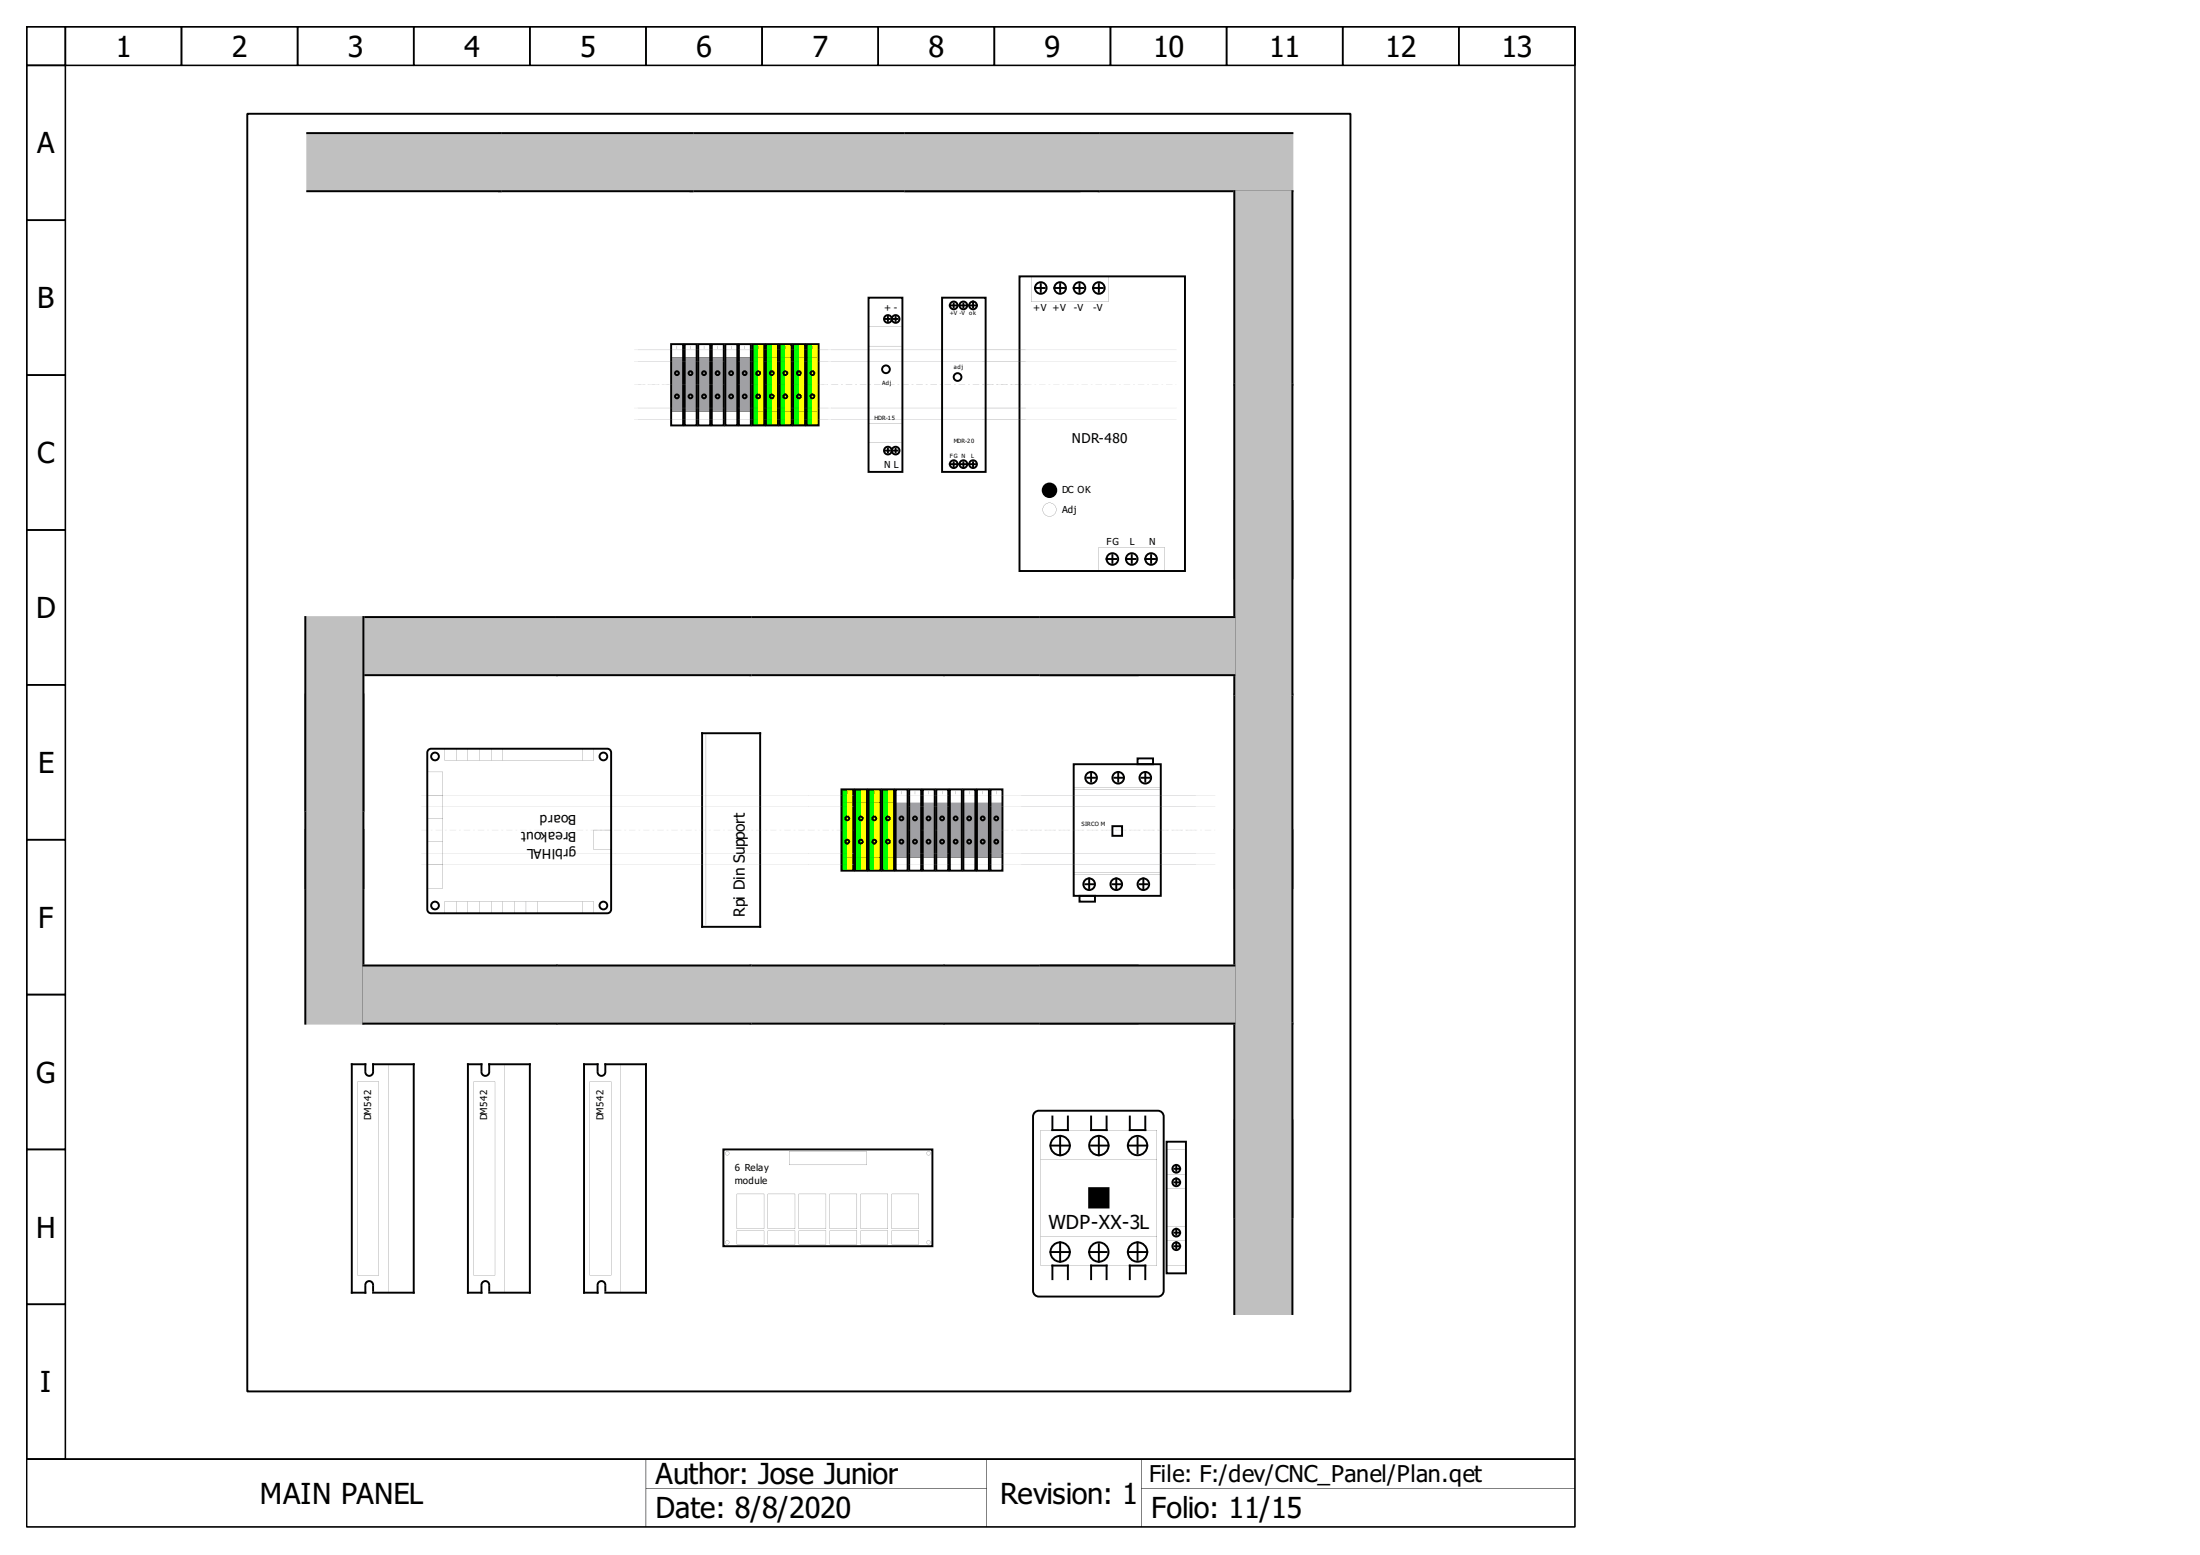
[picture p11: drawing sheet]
<svg xmlns="http://www.w3.org/2000/svg" width="297mm" height="210mm" viewBox="0 0 297 210" stroke-linecap="round" stroke-linejoin="round" font-family="sans-serif">
<g fill="#000">
<path d="M3.6 3.5l209.2 .1v193.4l-.2 .1h-209zM3.6 3.6h.1v193.4h-.1v-.1h209v.1h-.1v-193.4h.1v.1h-209z"/>
<path d="M3.6 3.5l5.3 .1v5.2l-.1 .1h-5.2zM3.6 3.6h.1v5.2h-.1v-.1h5.2v.1h-.1v-5.2h.1v.1h-5.2z"/>
<path d="M3.6 8.7h5.2l.1 .1v20.9l-.1 .1h-5.2l-.1-.1zM3.6 8.8h.1v20.9h-.1v-.1h5.2v.1h-.1v-20.9h.1v.1h-5.2z"/>
<path d="M8.7 3.6l15.8-.1 .1 .1v5.2l-.1 .1h-15.7l-.1-.1zM8.8 3.6h.1v5.2h-.1v-.1h15.7v.1h-.1v-5.2h.1v.1h-15.7z"/>
<path d="M24.4 3.6l15.8-.1 .1 .1v5.2l-.1 .1h-15.7l-.1-.1zM24.5 3.6h.1v5.2h-.1v-.1h15.7v.1h-.1v-5.2h.1v.1h-15.7z"/>
<path d="M40.1 3.6l15.8-.1 .1 .1v5.2l-.1 .1h-15.7l-.1-.1zM40.2 3.6h.1v5.2h-.1v-.1h15.7v.1h-.1v-5.2h.1v.1h-15.7z"/>
<path d="M55.8 3.6l15.7-.1 .1 .1v5.2l-.1 .1h-15.6l-.1-.1zM55.9 3.6h.1v5.2h-.1v-.1h15.6v.1h-.1v-5.2h.1v.1h-15.6z"/>
<path d="M71.4 3.6l15.8-.1 .1 .1v5.2l-.1 .1h-15.7l-.1-.1zM71.5 3.6h.1v5.2h-.1v-.1h15.7v.1h-.1v-5.2h.1v.1h-15.7z"/>
<path d="M87.1 3.6l15.8-.1 .1 .1v5.2l-.1 .1h-15.7l-.1-.1zM87.2 3.6h.1v5.2h-.1v-.1h15.7v.1h-.1v-5.2h.1v.1h-15.7z"/>
<path d="M102.8 3.6l15.8-.1 .1 .1v5.2l-.1 .1h-15.7l-.1-.1zM102.9 3.6h.1v5.2h-.1v-.1h15.7v.1h-.1v-5.2h.1v.1h-15.7z"/>
<path d="M118.5 3.6l15.8-.1 .1 .1v5.2l-.1 .1h-15.7l-.1-.1zM118.6 3.6h.1v5.2h-.1v-.1h15.7v.1h-.2v-5.2h.2v.1h-15.7z"/>
<path d="M134.1 3.6l15.8-.1 .1 .1v5.2l-.1 .1h-15.6l-.2-.1zM134.3 3.6h.1v5.2h-.1v-.1h15.6v.1h-.1v-5.2h.1v.1h-15.6z"/>
<path d="M149.8 3.6l15.8-.1 .1 .1v5.2l-.1 .1h-15.7l-.1-.1zM149.9 3.6h.1v5.2h-.1v-.1h15.7v.1h-.1v-5.2h.1v.1h-15.7z"/>
<path d="M165.5 3.6l15.8-.1 .1 .1v5.2l-.1 .1h-15.7l-.1-.1zM165.6 3.6h.1v5.2h-.1v-.1h15.7v.1h-.1v-5.2h.1v.1h-15.7z"/>
<path d="M181.2 3.6l15.8-.1 .1 .1v5.2l-.1 .1h-15.7l-.1-.1zM181.3 3.6h.1v5.2h-.1v-.1h15.7v.1h-.1v-5.2h.1v.1h-15.7z"/>
<path d="M196.9 3.6l15.7-.1 .2 .1v5.2l-.2 .1h-15.6l-.1-.1zM197 3.6h.1v5.2h-.1v-.1h15.6v.1h-.1v-5.2h.1v.1h-15.6z"/>
<path d="M3.6 29.6h5.2l.1 .1v20.9l-.1 .1h-5.2l-.1-.1zM3.6 29.7h.1v20.9h-.1v-.1h5.2v.1h-.1v-20.9h.1v.1h-5.2z"/>
<path d="M3.6 50.5h5.2l.1 .1v20.9l-.1 .1h-5.2l-.1-.1zM3.6 50.6h.1v20.9h-.1v-.1h5.2v.1h-.1v-20.9h.1v.1h-5.2z"/>
<path d="M3.6 71.4h5.2l.1 .1v20.9l-.1 .1h-5.2l-.1-.1zM3.6 71.5h.1v20.9h-.1v-.1h5.2v.1h-.1v-20.9h.1v.1h-5.2z"/>
<path d="M3.6 92.3h5.2l.1 .1v20.9l-.1 .2h-5.2l-.1-.2zM3.6 92.4h.1v20.9h-.1v-.1h5.2v.1h-.1v-20.9h.1v.1h-5.2z"/>
<path d="M3.6 113.2h5.2l.1 .1v21l-.1 .1h-5.2l-.1-.1zM3.6 113.3h.1v21h-.1v-.2h5.2v.2h-.1v-21h.1v.2h-5.2z"/>
<path d="M3.6 134.1h5.2l.1 .2v20.9l-.1 .1h-5.2l-.1-.1zM3.6 134.3h.1v20.9h-.1v-.1h5.2v.1h-.1v-20.9h.1v.1h-5.2z"/>
<path d="M3.6 155.1h5.2l.1 .1v20.9l-.1 .1h-5.2l-.1-.1zM3.6 155.2h.1v20.9h-.1v-.1h5.2v.1h-.1v-20.9h.1v.1h-5.2z"/>
<path d="M3.6 176h5.2l.1 .1v20.9l-.1 .1h-5.2l-.1-.1zM3.6 176.1h.1v20.9h-.1v-.1h5.2v.1h-.1v-20.9h.1v.1h-5.2z"/>
<path d="M3.6 196.9h209l.2 .1v9.1l-.2 .1h-209zM3.6 197h.1v9.1h-.1v-.1h209v.1h-.1v-9.1h.1v.1h-209z"/>
<path d="M3.6 197h83.6v9.1h-83.6zM3.6 197v9.1h83.6v-9.1z"/>
<path d="M3.6 197h83.6v9.1h-83.6zM3.6 197v9.1h83.6v-9.1z"/>
<path d="M87.2 197h46v3.9h-46zM87.2 197v3.9h46v-3.9z"/>
<path d="M87.2 197h46v3.9h-46zM87.2 197v3.9h46v-3.9z"/>
<path d="M133.2 197h20.9v9.1h-20.9zM133.2 197v9.1h20.9v-9.1z"/>
<path d="M133.2 197h20.9v9.1h-20.9zM133.2 197v9.1h20.9v-9.1z"/>
<path d="M154.1 197h58.6v3.9h-58.6zM154.1 197v3.9h58.5v-3.9z"/>
<path d="M154.1 197h58.6v3.9h-58.6zM154.1 197v3.9h58.5v-3.9z"/>
<path d="M87.2 200.9h46v5.2h-46zM87.2 200.9v5.2h46v-5.2z"/>
<path d="M87.2 200.9h46v5.2h-46zM87.2 200.9v5.2h46v-5.2z"/>
<path d="M154.1 200.9h58.6v5.2h-58.6zM154.1 200.9v5.2h58.5v-5.2z"/>
<path d="M154.1 200.9h58.6v5.2h-58.6zM154.1 200.9v5.2h58.5v-5.2z"/>
</g>
<g fill="#c0c0c0" stroke="#c0c0c0" stroke-width=".26">
<path d="M148.4 18h26.1v7.8h-26.1z" fill-rule="evenodd"/>
<path d="M166.7 25.8h7.8v26.1h-7.8z" fill-rule="evenodd"/>
</g>
<path d="M33.4 15.4h148.9v172.4h-148.9zM148.4 18h26.1M148.4 25.8h26.1v26.1M166.7 25.8v26.1" fill="none" stroke="#000" stroke-width=".26"/>
<g fill="#a0a0a4">
<path d="M112.3 48.8h26.2z"/>
<path d="M112.3 47.2h26.2z"/>
<path d="M112.3 55.1h26.2z"/>
<path d="M112.3 56.6l26.2 .1z"/>
<path d="M85.6 48.8h26.2z"/>
<path d="M85.6 47.2h26.2z"/>
<path d="M85.6 55.1h26.2z"/>
<path d="M85.6 56.6l26.2 .1z"/>
<path d="M112.3 51.9l.9 .1zM113.6 51.9l.2 .1zM114.2 51.9l.9 .1zM115.5 51.9l.2 .1zM116.1 51.9l.9 .1zM117.4 51.9l.2 .1zM118 51.9l.9 .1zM119.3 51.9l.2 .1zM119.9 51.9l.9 .1zM121.2 51.9l.2 .1zM121.8 51.9l.9 .1zM123.1 51.9l.2 .1zM123.7 51.9l.9 .1zM125 51.9l.2 .1zM125.6 51.9l.9 .1zM126.9 51.9l.2 .1zM127.5 51.9l.9 .1zM128.8 51.9l.2 .1zM129.4 51.9l.9 .1zM130.7 51.9l.2 .1zM131.3 51.9l.9 .1zM132.6 51.9l.2 .1zM133.2 51.9l.9 .1zM134.5 51.9l.3 .1zM135.2 51.9l.8 .1zM136.4 51.9l.3 .1zM137.1 51.9l.8 .1zM138.3 51.9l.1 .1z"/>
<path d="M112.3 51.9l.9 .1zM113.6 51.9l.2 .1zM114.2 51.9l.9 .1zM115.5 51.9l.2 .1zM116.1 51.9l.9 .1zM117.4 51.9l.2 .1zM118 51.9l.9 .1zM119.3 51.9l.2 .1zM119.9 51.9l.9 .1zM121.2 51.9l.2 .1zM121.8 51.9l.9 .1zM123.1 51.9l.2 .1zM123.7 51.9l.9 .1zM125 51.9l.2 .1zM125.6 51.9l.9 .1zM126.9 51.9l.2 .1zM127.5 51.9l.9 .1zM128.8 51.9l.2 .1zM129.4 51.9l.9 .1zM130.7 51.9l.2 .1zM131.3 51.9l.9 .1zM132.6 51.9l.2 .1zM133.2 51.9l.9 .1zM134.5 51.9l.3 .1zM135.2 51.9l.8 .1zM136.4 51.9l.3 .1zM137.1 51.9l.8 .1zM138.3 51.9l.1 .1z"/>
<path d="M85.6 51.9l.9 .1zM86.9 51.9l.2 .1zM87.5 51.9l.9 .1zM88.8 51.9l.2 .1zM89.4 51.9l.9 .1zM90.7 51.9l.3 .1zM91.4 51.9l.8 .1zM92.6 51.9l.3 .1zM93.3 51.9l.8 .1zM94.5 51.9l.3 .1zM95.2 51.9l.8 .1zM96.4 51.9l.3 .1zM97.1 51.9l.8 .1zM98.3 51.9l.3 .1zM99 51.9l.8 .1zM100.2 51.9l.3 .1zM100.9 51.9l.8 .1zM102.1 51.9l.3 .1zM102.8 51.9l.9 .1zM104.1 51.9l.2 .1zM104.7 51.9l.9 .1zM106 51.9l.2 .1zM106.6 51.9l.9 .1zM107.9 51.9l.2 .1zM108.5 51.9l.9 .1zM109.8 51.9l.2 .1zM110.4 51.9l.9 .1zM111.7 51.9l.1 .1z"/>
</g>
<path d="M107.1 46.5h1v10.9h-1z" fill-rule="evenodd" fill="#0f0"/>
<path d="M107.9 46.5h.7v10.9h-.7z" fill-rule="evenodd" fill="#ff0"/>
<g fill="none" stroke="#000" stroke-width=".26">
<path d="M107.1 46.5h1.6v10.9h-1.6z"/>
<circle cx="107.9" cy="53.5" r=".26"/>
<circle cx="107.9" cy="50.4" r=".26"/>
</g>
<path d="M107.1 55.6h1.6zM107.1 48.3h1.6zM107.9 46.7v.4z" fill="#000"/>
<path d="M108.9 46.5h1.1v10.9h-1.1z" fill-rule="evenodd" fill="#0f0"/>
<path d="M109.7 46.5h.8v10.9h-.8z" fill-rule="evenodd" fill="#ff0"/>
<g fill="none" stroke="#000" stroke-width=".26">
<path d="M119.6 18h26.2M119.6 25.8h26.2M108.9 46.5h1.6v10.9h-1.6z"/>
<circle cx="109.7" cy="53.5" r=".26"/>
<circle cx="109.7" cy="50.4" r=".26"/>
</g>
<path d="M108.9 55.6h1.6zM108.9 48.3h1.6zM109.7 46.7v.4z" fill="#000"/>
<path d="M119.6 18h26.2v7.8h-26.2z" fill-rule="evenodd" fill="#c0c0c0" stroke="#c0c0c0" stroke-width=".26"/>
<path d="M126.4 108.4h1.6v7.3h-1.6z" fill-rule="evenodd" fill="#a0a0a4"/>
<g fill="none" stroke="#000" stroke-width=".26">
<path d="M126.4 106.6h1.6v10.9h-1.6z"/>
<circle cx="127.2" cy="113.6" r=".26"/>
<circle cx="127.2" cy="110.5" r=".26"/>
</g>
<path d="M126.4 115.7h1.6zM126.4 108.4h1.6zM127.2 106.8v.4z" fill="#000"/>
<path d="M113.6 106.6h1.1v10.9h-1.1z" fill-rule="evenodd" fill="#0f0"/>
<path d="M114.4 106.6h.8v10.9h-.8z" fill-rule="evenodd" fill="#ff0"/>
<g fill="none" stroke="#000" stroke-width=".26">
<path d="M93.2 18h26.2M93.2 25.8h26.2M41.2 112v26.2M49.1 112v26.2M113.6 106.6h1.6v10.9h-1.6z"/>
<circle cx="114.4" cy="110.5" r=".26"/>
<circle cx="114.4" cy="113.6" r=".26"/>
</g>
<path d="M113.6 115.7h1.6zM113.6 108.4h1.6zM114.4 106.8v.4z" fill="#000"/>
<g fill="#c0c0c0" stroke="#c0c0c0" stroke-width=".26">
<path d="M93.2 18h26.2v7.8h-26.2z" fill-rule="evenodd"/>
<path d="M41.2 112h7.9v26.2h-7.9z" fill-rule="evenodd"/>
</g>
<path d="M94.3 48.3h1.5v7.3h-1.5z" fill-rule="evenodd" fill="#a0a0a4"/>
<g fill="none" stroke="#000" stroke-width=".26">
<path d="M122.2 18h26.2M122.2 25.8h26.2M94.3 46.5h1.6v10.9h-1.6z"/>
<circle cx="95.1" cy="50.4" r=".26"/>
<circle cx="95.1" cy="53.5" r=".26"/>
</g>
<path d="M94.3 55.6h1.6zM94.3 48.3h1.6zM95 46.7l.1 .4z" fill="#000"/>
<path d="M122.2 18h26.2v7.8h-26.2z" fill-rule="evenodd" fill="#c0c0c0" stroke="#c0c0c0" stroke-width=".26"/>
<path d="M133.7 108.4h1.6v7.3h-1.6z" fill-rule="evenodd" fill="#a0a0a4"/>
<g fill="none" stroke="#000" stroke-width=".26">
<path d="M133.7 106.6h1.7v10.9h-1.7z"/>
<circle cx="134.5" cy="113.6" r=".26"/>
<circle cx="134.5" cy="110.5" r=".26"/>
</g>
<path d="M133.7 115.7h1.6zM133.7 108.4h1.6zM134.5 106.8v.4z" fill="#000"/>
<path d="M122.8 108.4h1.5v7.3h-1.5z" fill-rule="evenodd" fill="#a0a0a4"/>
<g fill="none" stroke="#000" stroke-width=".26">
<path d="M49.1 83.3h26.1M49.1 91.1h26.1M122.8 106.6h1.6v10.9h-1.6z"/>
<circle cx="123.5" cy="113.6" r=".26"/>
<circle cx="123.5" cy="110.5" r=".26"/>
</g>
<path d="M122.7 115.7h1.6zM122.7 108.4h1.6zM123.5 106.8l.1 .4z" fill="#000"/>
<path d="M49.1 83.3h26.1v7.8h-26.1z" fill-rule="evenodd" fill="#c0c0c0" stroke="#c0c0c0" stroke-width=".26"/>
<path d="M101.6 46.5h1v10.9h-1z" fill-rule="evenodd" fill="#0f0"/>
<path d="M102.4 46.5h.8v10.9h-.8z" fill-rule="evenodd" fill="#ff0"/>
<g fill="none" stroke="#000" stroke-width=".26">
<path d="M101.6 46.5h1.6v10.9h-1.6z"/>
<circle cx="102.4" cy="53.5" r=".26"/>
<circle cx="102.4" cy="50.4" r=".26"/>
</g>
<path d="M101.6 55.6h1.6zM101.6 48.3h1.6zM102.4 46.7v.4z" fill="#000"/>
<g fill="#a0a0a4">
<path d="M137.9 108.9h26.2z"/>
<path d="M137.9 107.3h26.2z"/>
<path d="M137.9 115.2h26.2z"/>
<path d="M137.9 116.7l26.2 .1z"/>
<path d="M137.9 112l.9 .1zM139.2 112l.2 .1zM139.8 112l.9 .1zM141.1 112l.2 .1zM141.7 112l.9 .1zM143 112l.2 .1zM143.6 112l.9 .1zM144.9 112l.2 .1zM145.5 112l.9 .1zM146.8 112l.2 .1zM147.4 112l.9 .1zM148.7 112l.2 .1zM149.3 112l.9 .1zM150.6 112l.2 .1zM151.2 112l.9 .1zM152.5 112l.2 .1zM153.1 112l.9 .1zM154.4 112l.2 .1zM155 112l.9 .1zM156.3 112l.2 .1zM157 112l.8 .1zM158.2 112l.3 .1zM158.9 112l.8 .1zM160.1 112l.3 .1zM160.8 112l.8 .1zM162 112l.3 .1zM162.7 112l.8 .1zM163.9 112l.2 .1z"/>
</g>
<g fill="#000">
<path d="M97.9 155.7a.3 .3 0 0 1 .6 0 .3 .3 0 0 1-.6 0zM97.9 155.7a.25 .25 0 0 0 .5 0 .25 .25 0 0 0-.5 0z"/>
<path d="M106.5 155.4h10.5v1.9h-10.5zM106.6 155.4v1.8h10.4v-1.8z"/>
<path d="M125.1 155.7a.27 .27 0 0 1 .5 0 .27 .27 0 0 1-.5 0zM125.1 155.7a.25 .25 0 0 0 .5 0 .25 .25 0 0 0-.5 0z"/>
<path d="M97.9 167.7a.3 .3 0 0 1 .6 0 .3 .3 0 0 1-.6 0zM97.9 167.7a.25 .25 0 0 0 .5 0 .25 .25 0 0 0-.5 0z"/>
<path d="M99.5 161.2h3.7v4.7h-3.7zM99.5 161.2v4.7h3.7v-4.7z"/>
<path d="M99.5 166.1h3.7v1.9h-3.7zM99.5 166.1v1.9h3.7v-1.9z"/>
<path d="M103.7 166.1h3.6v1.9h-3.6zM103.7 166.1v1.9h3.6v-1.9z"/>
<path d="M103.7 161.2h3.6v4.7h-3.6zM103.7 161.2v4.7h3.6v-4.7z"/>
<path d="M107.9 166.1h3.6v1.9h-3.6zM107.9 166.1v1.9h3.6v-1.9z"/>
<path d="M107.9 161.2h3.6v4.7h-3.6zM107.9 161.2v4.7h3.6v-4.7z"/>
<path d="M112 166.1h3.7v1.9h-3.7zM112 166.1v1.9h3.7v-1.9z"/>
<path d="M112 161.2h3.7v4.7h-3.7zM112 161.2v4.7h3.7v-4.7z"/>
<path d="M116.2 166.1h3.7v1.9h-3.7zM116.2 166.1v1.9h3.7v-1.9z"/>
<path d="M116.2 161.2h3.7v4.7h-3.7zM116.2 161.2v4.7h3.7v-4.7z"/>
<path d="M120.4 166.1h3.7v1.9h-3.7zM120.4 166.1v1.9h3.7v-1.9z"/>
<path d="M120.4 161.2h3.7v4.7h-3.7zM120.4 161.2v4.7h3.7v-4.7z"/>
<path d="M125.1 167.7a.27 .27 0 0 1 .5 0 .27 .27 0 0 1-.5 0zM125.1 167.7a.25 .25 0 0 0 .5 0 .25 .25 0 0 0-.5 0z"/>
</g>
<path d="M97.7 155.2h28.2v13h-28.2z" fill="none" stroke="#000" stroke-width=".26"/>
<g fill="#a0a0a4">
<path d="M56.9 108.9h26.2z"/>
<path d="M56.9 107.3h26.2z"/>
<path d="M56.9 115.2h26.2z"/>
<path d="M56.9 116.7l26.2 .1z"/>
<path d="M56.9 112l.9 .1zM58.2 112l.2 .1zM58.8 112l.9 .1zM60.1 112l.2 .1zM60.7 112l.9 .1zM62 112l.2 .1zM62.6 112l.9 .1zM63.9 112l.2 .1zM64.5 112l.9 .1zM65.8 112l.2 .1zM66.4 112l.9 .1zM67.7 112l.2 .1zM68.3 112l.9 .1zM69.6 112l.2 .1zM70.2 112l.9 .1zM71.5 112l.2 .1zM72.1 112l.9 .1zM73.4 112l.2 .1zM74 112l.9 .1zM75.3 112l.2 .1zM75.9 112l.9 .1zM77.2 112l.2 .1zM77.9 112l.8 .1zM79.1 112l.3 .1zM79.8 112l.8 .1zM81 112l.3 .1zM81.7 112l.8 .1zM82.9 112l.1 .1z"/>
</g>
<path d="M166.7 93.8h7.8v26.1h-7.8z" fill-rule="evenodd" fill="#c0c0c0" stroke="#c0c0c0" stroke-width=".26"/>
<path d="M166.7 93.8v26.1M174.5 93.8v26.1" fill="none" stroke="#000" stroke-width=".26"/>
<path d="M124.6 108.4h1.6v7.3h-1.6z" fill-rule="evenodd" fill="#a0a0a4"/>
<g fill="none" stroke="#000" stroke-width=".26">
<path d="M57.8 101.3l.1-.2h.3h23.8h.3l.1 .2 .1 .3v21.2l-.1 .2-.1 .2-.3 .1h-23.8l-.3-.1-.1-.2-.1-.2v-21.2zM124.6 106.6h1.6v10.9h-1.6zM101.3 130.3h26.2M101.3 138.2h26.2"/>
<circle cx="58.7" cy="102.1" r=".52"/>
<circle cx="81.5" cy="102.1" r=".52"/>
<circle cx="125.4" cy="113.6" r=".26"/>
<circle cx="125.4" cy="110.5" r=".26"/>
<circle cx="58.7" cy="122.2" r=".52"/>
<circle cx="81.5" cy="122.2" r=".52"/>
</g>
<g fill="#000">
<path d="M57.7 110.5h2.1zM57.7 107.3h2.1zM57.7 116.7l2.1 .1zM57.7 104.2h2.1zM57.7 113.6h2.1zM57.7 119.9h2.1zM59.8 104.2v15.7zM60 101.1l.1 1.5zM61.6 101.1v1.5zM63.2 101.1v1.5zM64.7 101.1l.1 1.5zM66.3 101.1v1.5z"/>
<path d="M67.9 101.1v1.5zM78.6 101.1v1.5zM80.2 112v2.7zM80.2 114.6l2.3 .1zM80.2 112l2.3 .1zM60 102.6h20.2zM80.2 101.1v1.5zM124.6 115.7h1.6zM124.6 108.4h1.6zM125.4 106.8v.4zM60 121.7l.1 1.6zM61.6 121.7v1.6z"/>
<path d="M63.2 121.7v1.6zM64.7 121.7l.1 1.6zM66.3 121.7v1.6zM67.9 121.7v1.6zM69.4 121.7l.1 1.6zM71 121.7v1.6zM72.6 121.7v1.6zM78.6 121.7v1.6zM60 121.7h20.2zM80.2 121.7v1.6z"/>
</g>
<path d="M101.3 130.3h26.2v7.9h-26.2z" fill-rule="evenodd" fill="#c0c0c0" stroke="#c0c0c0" stroke-width=".26"/>
<path d="M103.4 46.5h1.1v10.9h-1.1z" fill-rule="evenodd" fill="#0f0"/>
<path d="M104.2 46.5h.8v10.9h-.8z" fill-rule="evenodd" fill="#ff0"/>
<g fill="none" stroke="#000" stroke-width=".26">
<path d="M103.4 46.5h1.6v10.9h-1.6zM127.5 83.3h26.1M127.5 91.1h26.1"/>
<circle cx="104.2" cy="50.4" r=".26"/>
<circle cx="104.2" cy="53.5" r=".26"/>
</g>
<path d="M103.4 55.6h1.6zM103.4 48.3h1.6zM104.2 46.7v.4z" fill="#000"/>
<path d="M127.5 83.3h26.1v7.8h-26.1z" fill-rule="evenodd" fill="#c0c0c0" stroke="#c0c0c0" stroke-width=".26"/>
<path d="M92.4 48.3h1.6v7.3h-1.6z" fill-rule="evenodd" fill="#a0a0a4"/>
<g fill="none" stroke="#000" stroke-width=".26">
<path d="M92.4 46.5h1.7v10.9h-1.7z"/>
<circle cx="93.2" cy="50.4" r=".26"/>
<circle cx="93.2" cy="53.5" r=".26"/>
</g>
<path d="M92.4 55.6h1.6zM92.4 48.3h1.6zM93.2 46.7v.4z" fill="#000"/>
<path d="M105.2 46.5h1.1v10.9h-1.1z" fill-rule="evenodd" fill="#0f0"/>
<path d="M106 46.5h.8v10.9h-.8z" fill-rule="evenodd" fill="#ff0"/>
<g fill="none" stroke="#000" stroke-width=".26">
<path d="M105.2 46.5h1.7v10.9h-1.7z"/>
<circle cx="106" cy="53.5" r=".26"/>
<circle cx="106" cy="50.4" r=".26"/>
</g>
<path d="M105.2 55.6h1.6zM105.2 48.3h1.6zM106 46.7v.4z" fill="#000"/>
<path d="M96.1 48.3h1.6v7.3h-1.6z" fill-rule="evenodd" fill="#a0a0a4"/>
<g fill="none" stroke="#000" stroke-width=".26">
<path d="M96.1 46.5h1.6v10.9h-1.6z"/>
<circle cx="96.9" cy="53.5" r=".26"/>
<circle cx="96.9" cy="50.4" r=".26"/>
</g>
<path d="M96.1 55.6h1.6zM96.1 48.3h1.6zM96.9 46.7v.4z" fill="#000"/>
<g fill="#a0a0a4">
<path d="M109.1 108.9h26.2z"/>
<path d="M109.1 107.3h26.2z"/>
<path d="M109.1 115.2h26.2z"/>
<path d="M109.1 116.7l26.2 .1z"/>
<path d="M109.2 112l.8 .1zM110.4 112l.3 .1zM111.1 112l.8 .1zM112.3 112l.3 .1zM113 112l.8 .1zM114.2 112l.3 .1zM114.9 112l.8 .1zM116.1 112l.3 .1zM116.8 112l.8 .1zM118 112l.3 .1zM118.7 112l.8 .1zM120 112l.2 .1zM120.6 112l.9 .1zM121.9 112l.2 .1zM122.5 112l.9 .1zM123.8 112l.2 .1zM124.4 112l.9 .1zM125.7 112l.2 .1zM126.3 112l.9 .1zM127.6 112l.2 .1zM128.2 112l.9 .1zM129.5 112l.2 .1zM130.1 112l.9 .1zM131.4 112l.2 .1zM132 112l.9 .1zM133.3 112l.2 .1zM133.9 112l.9 .1zM135.2 112l.1 .1z"/>
</g>
<g fill="none" stroke="#000" stroke-width=".26">
<path d="M94.8 99h7.8v26.1h-7.8zM101.3 83.3h26.2M101.3 91.1h26.2M157.5 154.1h2.6v17.8h-2.6zM158.6 159.6h.7M158.6 157.8h.7M158.8 157.2v.8M158.8 159.1v.8M158.6 168.2h.7M158.6 166.4h.7M158.8 165.9v.8M158.8 167.7v.8"/>
<circle cx="158.8" cy="159.6" r=".52"/>
<circle cx="158.8" cy="157.8" r=".52"/>
<circle cx="158.8" cy="168.2" r=".52"/>
<circle cx="158.8" cy="166.4" r=".52"/>
</g>
<path d="M95.3 99v25.9zM157.5 158.5l2.6 .1zM157.5 155.1l2.6 .1zM157.5 167.4l2.6 .1zM157.5 170.8h2.6zM157.5 160.4h2.6zM157.5 165.6h2.6z" fill="#000"/>
<path d="M101.3 83.3h26.2v7.8h-26.2z" fill-rule="evenodd" fill="#c0c0c0" stroke="#c0c0c0" stroke-width=".26"/>
<path d="M120.9 108.4h1.6v7.3h-1.6z" fill-rule="evenodd" fill="#a0a0a4"/>
<g fill="none" stroke="#000" stroke-width=".26">
<path d="M120.9 106.6h1.6v10.9h-1.6z"/>
<circle cx="121.7" cy="113.6" r=".26"/>
<circle cx="121.7" cy="110.5" r=".26"/>
</g>
<path d="M120.9 115.7h1.6zM120.9 108.4h1.6zM121.7 106.8v.4z" fill="#000"/>
<path d="M90.6 48.3h1.6v7.3h-1.6z" fill-rule="evenodd" fill="#a0a0a4"/>
<g fill="none" stroke="#000" stroke-width=".26">
<path d="M90.6 46.5h1.6v10.9h-1.6z"/>
<circle cx="91.4" cy="53.5" r=".26"/>
<circle cx="91.4" cy="50.4" r=".26"/>
</g>
<path d="M90.6 55.6h1.6zM90.6 48.3h1.6zM91.4 46.7v.4z" fill="#000"/>
<path d="M115.4 106.6h1.1v10.9h-1.1z" fill-rule="evenodd" fill="#0f0"/>
<path d="M116.2 106.6h.8v10.9h-.8z" fill-rule="evenodd" fill="#ff0"/>
<g fill="none" stroke="#000" stroke-width=".26">
<path d="M115.4 106.6h1.7v10.9h-1.7z"/>
<circle cx="116.2" cy="110.5" r=".26"/>
<circle cx="116.2" cy="113.6" r=".26"/>
</g>
<path d="M115.4 115.7h1.6zM115.4 108.4h1.6zM116.2 106.8v.4z" fill="#000"/>
<path d="M99.8 48.3h1.5v7.3h-1.5z" fill-rule="evenodd" fill="#a0a0a4"/>
<g fill="none" stroke="#000" stroke-width=".26">
<path d="M137.7 37.3h22.3v39.8h-22.3zM139.7 38.9h1.3M140.5 38.4v1M142.4 38.9h1.3M143.1 38.4v1M145 38.9h1.3M145.8 38.4v1M147.6 38.9h1.3M148.4 38.4v1M99.8 46.5h1.6v10.9h-1.6zM149.4 75.5h1.3M150.2 74.9v1.1"/>
<path d="M152 75.5h1.3M152.8 74.9v1.1M154.6 75.5h1.3M155.4 74.9v1.1M75.2 83.3h26.1M75.2 91.1h26.1"/>
<circle cx="140.5" cy="38.9" r=".78"/>
<circle cx="143.1" cy="38.9" r=".78"/>
<circle cx="145.8" cy="38.9" r=".78"/>
<circle cx="148.4" cy="38.9" r=".78"/>
<circle cx="100.5" cy="53.5" r=".26"/>
<circle cx="100.5" cy="50.4" r=".26"/>
<circle cx="150.2" cy="75.5" r=".78"/>
<circle cx="152.8" cy="75.5" r=".78"/>
<circle cx="155.4" cy="75.5" r=".78"/>
</g>
<g fill="#000">
<path d="M139.2 37.3v2.9zM99.7 55.6h1.6zM99.7 48.3h1.6zM100.5 46.7l.1 .4zM139.2 40.7h10.5zM139.2 40.2v.3zM139.2 40.4v.3zM149.7 37.3v3.4zM148.4 73.9v3.1zM157.2 73.9l.1 3.1zM148.4 73.9h8.9z"/>
<path d="M140.8 68.8a.92 .92 0 0 1 1.8 0 .92 .92 0 0 1-1.8 0zM140.8 68.8a.9 .9 0 0 0 1.8 0 .9 .9 0 0 0-1.8 0z"/>
</g>
<path d="M75.2 83.3h26.1v7.8h-26.1z" fill-rule="evenodd" fill="#c0c0c0" stroke="#c0c0c0" stroke-width=".26"/>
<circle cx="141.7" cy="66.2" r=".91" fill="#000" stroke="#000" stroke-width=".26"/>
<g fill="#a0a0a4">
<path d="M86.1 48.8h26.2z"/>
<path d="M86.1 47.2h26.2z"/>
<path d="M86.1 55.1h26.2z"/>
<path d="M86.1 56.6l26.2 .1z"/>
<path d="M86.2 51.9l.8 .1zM87.4 51.9l.3 .1zM88.1 51.9l.8 .1zM89.3 51.9l.3 .1zM90 51.9l.8 .1zM91.2 51.9l.3 .1zM91.9 51.9l.8 .1zM93.1 51.9l.3 .1zM93.8 51.9l.8 .1zM95.1 51.9l.2 .1zM95.7 51.9l.9 .1zM97 51.9l.2 .1zM97.6 51.9l.9 .1zM98.9 51.9l.2 .1zM99.5 51.9l.9 .1zM100.8 51.9l.2 .1zM101.4 51.9l.9 .1zM102.7 51.9l.2 .1zM103.3 51.9l.9 .1zM104.6 51.9l.2 .1zM105.2 51.9l.9 .1zM106.5 51.9l.2 .1zM107.1 51.9l.9 .1zM108.4 51.9l.2 .1zM109 51.9l.9 .1zM110.3 51.9l.2 .1zM110.9 51.9l.9 .1zM112.2 51.9l.1 .1z"/>
</g>
<path d="M117.3 106.6h1v10.9h-1z" fill-rule="evenodd" fill="#0f0"/>
<path d="M118.1 106.6h.7v10.9h-.7z" fill-rule="evenodd" fill="#ff0"/>
<g fill="none" stroke="#000" stroke-width=".26">
<path d="M117.3 106.6h1.6v10.9h-1.6zM166.7 151.2v26.2M174.5 151.2v26.2"/>
<circle cx="118.1" cy="113.6" r=".26"/>
<circle cx="118.1" cy="110.5" r=".26"/>
</g>
<path d="M117.3 115.7h1.5zM117.3 108.4h1.5zM118 106.8l.1 .4z" fill="#000"/>
<path d="M166.7 151.2h7.8v26.2h-7.8z" fill-rule="evenodd" fill="#c0c0c0" stroke="#c0c0c0" stroke-width=".26"/>
<g fill="#a0a0a4">
<path d="M83 108.9h26.2z"/>
<path d="M83 107.3h26.2z"/>
<path d="M83 115.2h26.2z"/>
<path d="M83 116.7l26.2 .1z"/>
<path d="M83 112l.9 .1zM84.3 112l.2 .1zM84.9 112l.9 .1zM86.2 112l.2 .1zM86.8 112l.9 .1zM88.1 112l.2 .1zM88.7 112l.9 .1zM90 112l.2 .1zM90.6 112l.9 .1zM91.9 112l.2 .1zM92.6 112l.8 .1zM93.8 112l.3 .1zM94.5 112l.8 .1zM95.7 112l.3 .1zM96.4 112l.8 .1zM97.6 112l.3 .1zM98.3 112l.8 .1zM99.5 112l.3 .1zM100.2 112l.8 .1zM101.4 112l.3 .1zM102.1 112l.8 .1zM103.3 112l.3 .1zM104 112l.8 .1zM105.3 112l.2 .1zM105.9 112l.9 .1zM107.2 112l.2 .1zM107.8 112l.9 .1zM109.1 112l.1 .1z"/>
</g>
<path d="M131.9 108.4h1.6v7.3h-1.6z" fill-rule="evenodd" fill="#a0a0a4"/>
<g fill="none" stroke="#000" stroke-width=".26">
<path d="M131.9 106.6h1.6v10.9h-1.6z"/>
<circle cx="132.7" cy="113.6" r=".26"/>
<circle cx="132.7" cy="110.5" r=".26"/>
</g>
<path d="M131.9 115.7h1.6zM131.9 108.4h1.6zM132.7 106.8v.4z" fill="#000"/>
<path d="M97.9 48.3h1.6v7.3h-1.6z" fill-rule="evenodd" fill="#a0a0a4"/>
<g fill="none" stroke="#000" stroke-width=".26">
<path d="M67.4 18h26.1M67.4 25.8h26.1M97.9 46.5h1.7v10.9h-1.7z"/>
<circle cx="98.7" cy="53.5" r=".26"/>
<circle cx="98.7" cy="50.4" r=".26"/>
</g>
<path d="M97.9 55.6h1.6zM97.9 48.3h1.6zM98.7 46.7v.4z" fill="#000"/>
<path d="M67.4 18h26.1v7.8h-26.1z" fill-rule="evenodd" fill="#c0c0c0" stroke="#c0c0c0" stroke-width=".26"/>
<path d="M119.1 106.6h1v10.9h-1z" fill-rule="evenodd" fill="#0f0"/>
<path d="M119.9 106.6h.8v10.9h-.8z" fill-rule="evenodd" fill="#ff0"/>
<g fill="none" stroke="#000" stroke-width=".26">
<path d="M119.1 106.6h1.6v10.9h-1.6z"/>
<circle cx="119.9" cy="113.6" r=".26"/>
<circle cx="119.9" cy="110.5" r=".26"/>
</g>
<path d="M119.1 115.7h1.6zM119.1 108.4h1.6zM119.9 106.8v.4z" fill="#000"/>
<path d="M130.1 108.4h1.5v7.3h-1.5z" fill-rule="evenodd" fill="#a0a0a4"/>
<g fill="none" stroke="#000" stroke-width=".26">
<path d="M130.1 106.6h1.6v10.9h-1.6z"/>
<circle cx="130.9" cy="113.6" r=".26"/>
<circle cx="130.9" cy="110.5" r=".26"/>
</g>
<path d="M130.1 115.7h1.6zM130.1 108.4h1.6zM130.8 106.8l.1 .4z" fill="#000"/>
<path d="M128.2 108.4h1.6v7.3h-1.6z" fill-rule="evenodd" fill="#a0a0a4"/>
<g fill="none" stroke="#000" stroke-width=".26">
<path d="M41.5 18h26.1M41.5 25.8h26.1M166.7 51.9v26.2M174.5 51.9v26.2M41.2 83.3v36.6M49.1 83.3v36.6M128.2 106.6h1.7v10.9h-1.7zM166.7 112v52.3M174.5 112v52.3M127.5 130.3h26.1M127.5 138.2h26.1M65 144.4v-.7h-1.8v30.8h1.8v-.8"/>
<path d="M66.1 144.7a.52 .52 0 0 1-.6 .5 .52 .52 0 0 1-.5-.5M66.1 144.4v-.7h5.4v30.8h-5.4M66.1 173.4a.52 .52 0 0 0-.6-.5 .52 .52 0 0 0-.5 .5M66.1 173.7v.5"/>
<circle cx="129" cy="110.5" r=".26"/>
<circle cx="129" cy="113.6" r=".26"/>
</g>
<g fill="#000">
<path d="M128.2 115.7h1.6zM128.2 108.4h1.6zM129 106.8v.4zM68.1 143.6l.1 30.9z"/>
<path d="M64 146h2.8v26.2h-2.8zM64 146v26.1h2.8v-26.1z"/>
</g>
<g fill="#c0c0c0" stroke="#c0c0c0" stroke-width=".26">
<path d="M41.2 93.8h7.9v26.1h-7.9z" fill-rule="evenodd"/>
<path d="M41.5 18h26.1v7.8h-26.1z" fill-rule="evenodd"/>
<path d="M41.2 83.3h7.9v26.1h-7.9z" fill-rule="evenodd"/>
<path d="M166.7 112h7.8v26.2h-7.8z" fill-rule="evenodd"/>
<path d="M127.5 130.3h26.1v7.9h-26.1z" fill-rule="evenodd"/>
<path d="M166.7 138.2h7.8v26.1h-7.8z" fill-rule="evenodd"/>
<path d="M166.7 51.9h7.8v26.2h-7.8z" fill-rule="evenodd"/>
</g>
<g fill="#a0a0a4">
<path d="M132.7 48.8h26.2z"/>
<path d="M132.7 47.2h26.2z"/>
<path d="M132.6 55.1h26.3z"/>
<path d="M132.6 56.6l26.3 .1z"/>
<path d="M132.7 51.9l.8 .1zM133.9 51.9l.3 .1zM134.6 51.9l.8 .1zM135.8 51.9l.3 .1zM136.5 51.9l.9 .1zM137.8 51.9l.2 .1zM138.4 51.9l.9 .1zM139.7 51.9l.2 .1zM140.3 51.9l.9 .1zM141.6 51.9l.2 .1zM142.2 51.9l.9 .1zM143.5 51.9l.2 .1zM144.1 51.9l.9 .1zM145.4 51.9l.2 .1zM146 51.9l.9 .1zM147.3 51.9l.2 .1zM147.9 51.9l.9 .1zM149.2 51.9l.2 .1zM149.8 51.9l.9 .1zM151.1 51.9l.2 .1zM151.7 51.9l.9 .1zM153 51.9l.2 .1zM153.6 51.9l.9 .1zM154.9 51.9l.2 .1zM155.5 51.9l.9 .1zM156.8 51.9l.2 .1zM157.4 51.9l.9 .1zM158.7 51.9l.1 .1z"/>
</g>
<g fill="none" stroke="#000" stroke-width=".26">
<path d="M166.7 67.6v26.2M174.5 67.6v26.2M145 103.2h11.7v17.7h-11.7zM146.5 119.4h1.1M146.8 105h1M147.1 118.6v1.3M147.3 104.2v1.3M150.2 111.5h1.3v1.3h-1.3zM150.2 119.4h1M150.5 105h1M150.7 118.6v1.3M151 104.2v1.3"/>
<path d="M153.6 102.4h2.1v.8h-2.1zM153.9 119.4h1M154.1 105h1.1M154.4 118.6v1.3M154.6 104.2v1.3M145.8 120.9h2v.8h-2zM49.3 144.4v-.7h-1.8v30.8h1.8v-.8M50.4 144.7a.52 .52 0 0 1-.5 .5 .52 .52 0 0 1-.6-.5M50.4 144.4v-.7h5.5v30.8h-5.5M139.7 150.2l.6-.3h16a.78 .78 0 0 1 .8 .8v23.5a.78 .78 0 0 1-.8 .8h-16a.78 .78 0 0 1-.8-.8v-23.5zM141.8 154.6h2.6M142.1 150.7v1.8h2.1v-1.8"/>
<path d="M143.1 153.3v2.6M147.3 150.7v1.8h2.1v-1.8M147.3 154.6h2.4M148.4 153.3v2.6M152.3 154.6h2.6M152.5 150.7v1.8h2.1v-1.8M153.6 153.6v2.1M50.4 173.4a.52 .52 0 0 0-.6-.5 .52 .52 0 0 0-.5 .5M50.4 173.7v.5M141.8 169h2.6M142.1 172.7v-1.9h2.1v1.9M143.1 167.7v2.6"/>
<path d="M147.1 169h2.3M147.3 172.7v-1.9h2.1v1.9M148.4 168v2.3M152.3 169h2.6M152.5 172.7v-1.9h2.1v1.9M153.6 167.7v2.4"/>
<circle cx="147.1" cy="119.4" r=".78"/>
<circle cx="147.3" cy="105" r=".78"/>
<circle cx="150.7" cy="119.4" r=".78"/>
<circle cx="151" cy="105" r=".78"/>
<circle cx="154.4" cy="119.4" r=".78"/>
<circle cx="154.6" cy="105" r=".78"/>
<circle cx="143.1" cy="154.6" r="1.31"/>
<circle cx="148.4" cy="154.6" r="1.31"/>
<circle cx="153.6" cy="154.6" r="1.31"/>
<circle cx="143.1" cy="169" r="1.31"/>
<circle cx="148.4" cy="169" r="1.31"/>
<circle cx="153.6" cy="169" r="1.31"/>
</g>
<g fill="#000">
<path d="M145 106.5l11.7 .1zM145 118l11.7 .1zM145 117.8h11.7zM145 106.3h11.7zM52.5 143.6v30.9zM140.5 152.5v4zM140.5 152.5l15.7 .1zM156.2 152.5v4zM140.5 166.9v3.9zM140.5 170.8h15.7zM156.2 166.9v3.9z"/>
<path d="M48.3 146h2.9v26.2h-2.9zM48.3 146v26.1h2.9v-26.1z"/>
<path d="M140.5 156.5h15.7v10.4h-15.7zM140.5 156.5v10.4h15.7v-10.4z"/>
</g>
<path d="M147.1 160.4h2.6v2.6h-2.6z" fill-rule="evenodd" fill="#000" stroke="#000" stroke-width=".26"/>
<path d="M166.7 67.6h7.8v26.2h-7.8z" fill-rule="evenodd" fill="#c0c0c0" stroke="#c0c0c0" stroke-width=".26"/>
<g fill="#a0a0a4">
<path d="M135.3 108.9h26.2z"/>
<path d="M135.3 107.3h26.2z"/>
<path d="M135.3 115.2h26.2z"/>
<path d="M135.3 116.7l26.2 .1z"/>
<path d="M135.3 112l.9 .1zM136.6 112l.2 .1zM137.2 112l.9 .1zM138.5 112l.2 .1zM139.1 112l.9 .1zM140.4 112l.2 .1zM141 112l.9 .1zM142.3 112l.2 .1zM142.9 112l.9 .1zM144.2 112l.2 .1zM144.8 112l.9 .1zM146.1 112l.2 .1zM146.7 112l.9 .1zM148 112l.2 .1zM148.6 112l.9 .1zM149.9 112l.2 .1zM150.5 112l.9 .1zM151.8 112l.2 .1zM152.4 112l.9 .1zM153.7 112l.2 .1zM154.3 112l.9 .1zM155.6 112l.2 .1zM156.2 112l.9 .1zM157.5 112l.2 .1zM158.1 112l.9 .1zM159.4 112l.3 .1zM160.1 112l.8 .1zM161.3 112l.1 .1z"/>
</g>
<g fill="none" stroke="#000" stroke-width=".26">
<path d="M117.3 40.2h4.5v23.5h-4.5zM119.6 43.1h.5M119.9 42.8v.5M120.7 43.1h.5M120.9 42.8v.5M127.2 40.2h5.9v23.5h-5.9zM128.2 41.2h3.7M128.8 41v.5M130.1 41v.5M131.4 40.7v.8M119.6 60.8h.5M119.9 60.6v.5"/>
<path d="M120.7 60.8h.5M120.9 60.6v.5M128.2 62.7h3.4M128.8 62.4v.5M130.1 62.4v.5M131.4 62.4v.5M140.5 83.3h26.2M140.5 91.1h26.2M49.1 130.3h52.2M49.1 138.2h52.2M140.5 130.3h26.2M140.5 138.2h26.2"/>
<path d="M80.7 144.4v-.7h-1.8v30.8h1.8v-.8M81.7 144.7a.52 .52 0 0 1-.5 .5 .52 .52 0 0 1-.5-.5M81.7 144.4v-.7h5.5v30.8h-5.5M81.7 173.4a.52 .52 0 0 0-.5-.5 .52 .52 0 0 0-.5 .5M81.7 173.7v.5"/>
<circle cx="119.6" cy="49.9" r=".52"/>
<circle cx="119.9" cy="43.1" r=".52"/>
<circle cx="120.9" cy="43.1" r=".52"/>
<circle cx="128.8" cy="41.2" r=".52"/>
<circle cx="129.3" cy="50.9" r=".52"/>
<circle cx="130.1" cy="41.2" r=".52"/>
<circle cx="131.4" cy="41.2" r=".52"/>
<circle cx="119.9" cy="60.8" r=".52"/>
<circle cx="120.9" cy="60.8" r=".52"/>
<circle cx="128.8" cy="62.7" r=".52"/>
<circle cx="130.1" cy="62.7" r=".52"/>
<circle cx="131.4" cy="62.7" r=".52"/>
</g>
<g fill="#000">
<path d="M117.3 59.8h4.4zM117.3 44.1h4.4zM117.3 57.2h4.4zM117.3 46.7h4.4zM83.8 143.6v30.9z"/>
<path d="M79.6 146h2.9v26.2h-2.9zM79.6 146v26.1h2.9v-26.1z"/>
</g>
<g fill="#c0c0c0" stroke="#c0c0c0" stroke-width=".26">
<path d="M75.2 130.3h26.1v7.9h-26.1z" fill-rule="evenodd"/>
<path d="M49.1 130.3h26.1v7.9h-26.1z" fill-rule="evenodd"/>
<path d="M140.5 83.3h26.2v7.8h-26.2z" fill-rule="evenodd"/>
<path d="M140.5 130.3h26.2v7.9h-26.2z" fill-rule="evenodd"/>
</g>
<g font-size="3.9">
<text x="15.6" y="7.6">1</text>
<text x="31.3" y="7.6">2</text>
<text x="47" y="7.6">3</text>
<text x="62.7" y="7.6">4</text>
<text x="78.3" y="7.6">5</text>
<text x="94" y="7.6">6</text>
<text x="109.7" y="7.6">7</text>
<text x="125.4" y="7.6">8</text>
<text x="141" y="7.6">9</text>
<text x="155.7" y="7.6">10</text>
<text x="171.4" y="7.6">11</text>
<text x="187" y="7.6">12</text>
<text x="202.7" y="7.6">13</text>
<text x="5" y="20.7">A</text>
<text x="5" y="41.6">B</text>
<text x="5" y="62.5">C</text>
<text x="4.9" y="83.4">D</text>
<text x="5.2" y="104.3">E</text>
<text x="5.2" y="125.2">F</text>
<text x="4.9" y="146.1">G</text>
<text x="4.9" y="167">H</text>
<text x="5.4" y="188">I</text>
<text x="35.1" y="203">MAIN PANEL</text>
<text x="88.5" y="200.4">Author: Jose Junior</text>
<text x="135" y="203">Revision: 1</text>
<text x="88.5" y="204.9">Date: 8/8/2020</text>
<text x="155.4" y="204.9">Folio: 11/15</text>
</g>
<text font-size="3.1" x="155.2" y="200.1">File: F:/dev/CNC_Panel/Plan.qet</text>
<text font-size="2.6" x="141.6" y="165.9">WDP-XX-3L</text>
<g font-size="2.1">
<text x="100.5" y="116.5" transform="rotate(-90 100.5 116.5)">Support</text>
<text x="100.5" y="123.8" transform="rotate(-90 100.5 123.8)">Rpi Din</text>
</g>
<g font-size="1.8">
<text x="144.7" y="59.8">NDR-480</text>
<text x="77.8" y="112.3" transform="rotate(-180 77.8 112.3)">Breakout</text>
<text x="77.8" y="110" transform="rotate(-180 77.8 110)">Board</text>
<text x="77.8" y="114.7" transform="rotate(-180 77.8 114.7)">grblHAL</text>
</g>
<g font-size="1.3">
<text x="119.4" y="42">+ -</text>
<text x="139.5" y="42">+V +V</text>
<text x="145" y="42">-V</text>
<text x="147.6" y="42">-V</text>
<text x="119.4" y="63.2">N L</text>
<text x="143.4" y="69.2">Adj</text>
<text x="143.4" y="66.6">DC OK</text>
<text x="149.4" y="73.6">FG</text>
<text x="152.5" y="73.6">L</text>
<text x="155.2" y="73.6">N</text>
<text x="50.1" y="151.2" transform="rotate(-90 50.1 151.2)">DM542</text>
<text x="65.8" y="151.2" transform="rotate(-90 65.8 151.2)">DM542</text>
<text x="81.5" y="151.2" transform="rotate(-90 81.5 151.2)">DM542</text>
<text x="99.2" y="158">6 Relay</text>
<text x="99.2" y="159.9">module</text>
</g>
<g font-size=".8">
<text x="128.2" y="42.5">+V -V</text>
<text x="130.9" y="42.5">ok</text>
<text x="119.1" y="51.9">Adj</text>
<text x="128.8" y="49.9">adj</text>
<text x="118.1" y="56.6">HDR-15</text>
<text x="128.8" y="59.8">MDR-20</text>
<text x="128.2" y="61.9">FG N</text>
<text x="131.1" y="61.9">L</text>
<text x="146" y="111.5">SIRCO M</text>
</g>
</svg>
